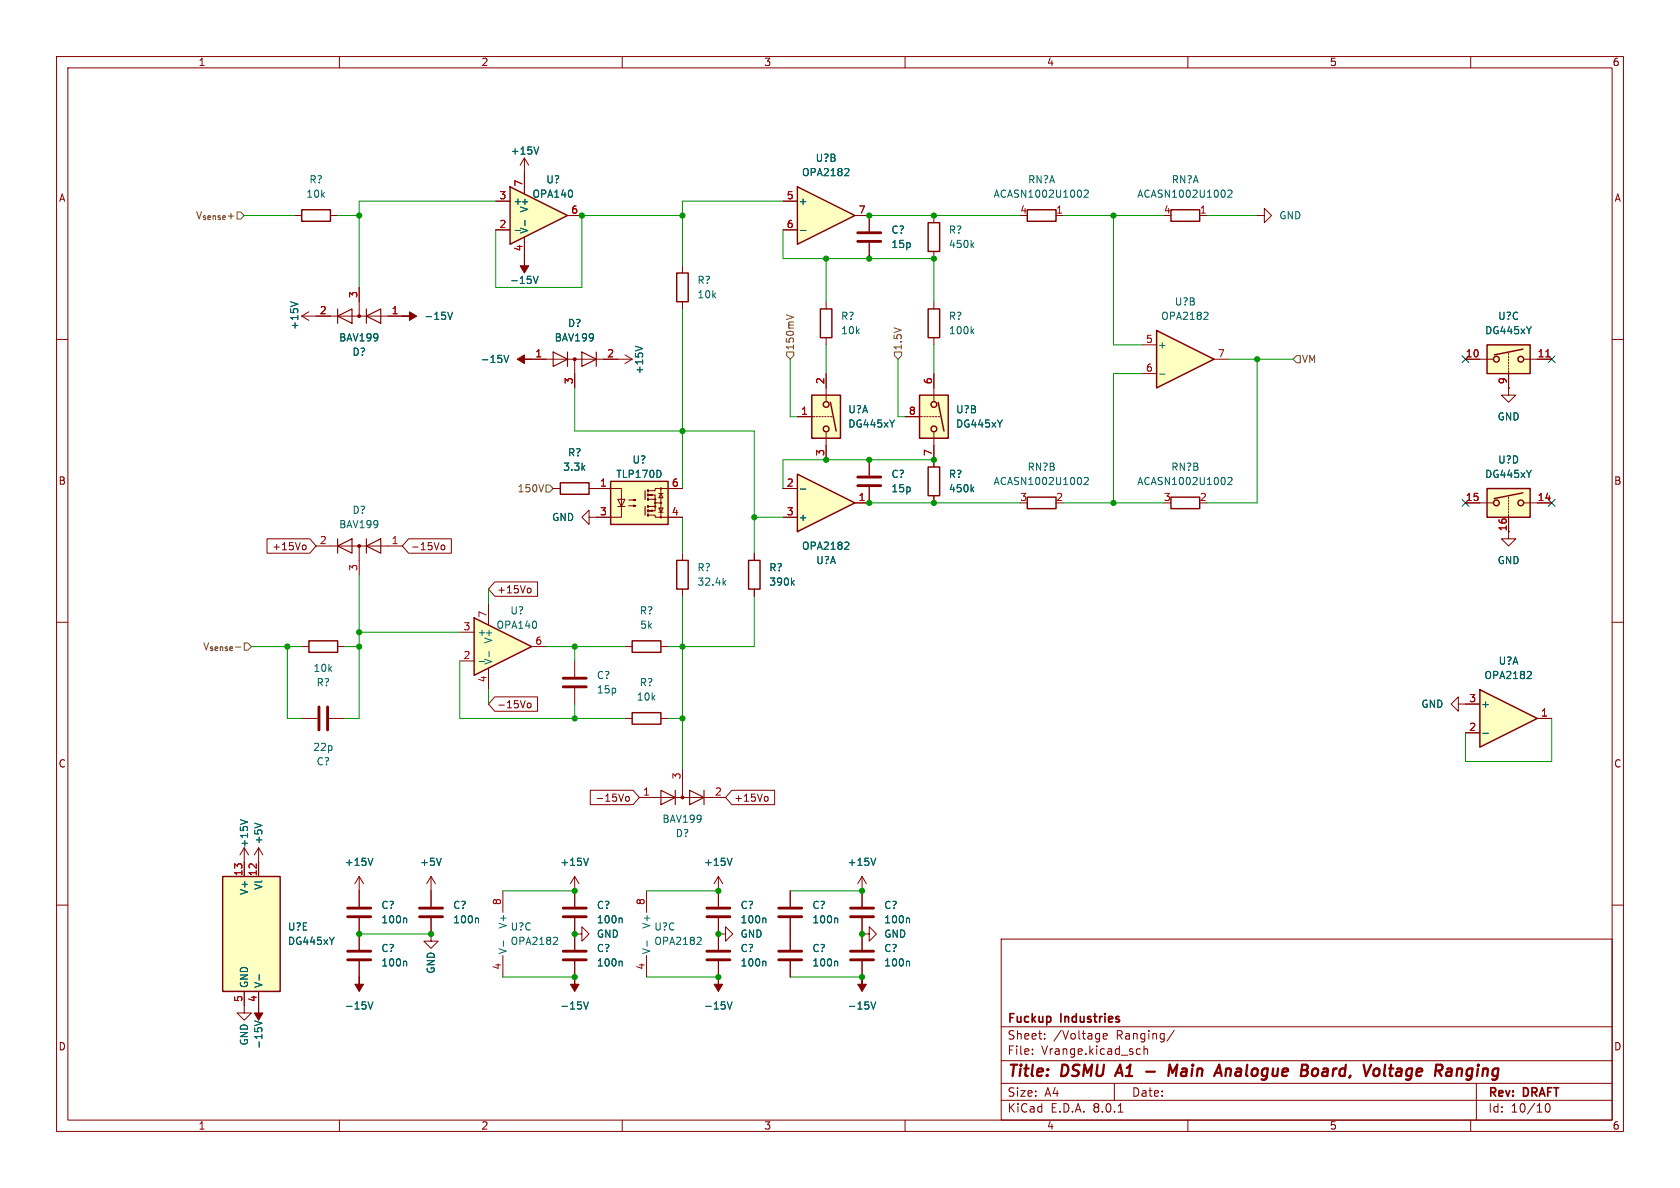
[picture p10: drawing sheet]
<svg xmlns="http://www.w3.org/2000/svg" width="297mm" height="210mm" viewBox="0 0 297 210" stroke-linecap="round" stroke-linejoin="round" font-family="sans-serif">
<g fill="none" stroke="#840000" stroke-width=".18">
<path d="M10 10h277v190h-277zM12 12h273v186h-273zM60 10v2M110 10v2M160 10v2M210 10v2M260 10v2M10 60h2M285 60h2M10 110h2M285 110h2M10 160h2"/>
<path d="M285 160h2M177 166h108v32h-108zM60 198v2M110 198v2M160 198v2M177 194.5h108M177 191.5h108M177 187.5h108M177 181.5h108M182.5 186.3v.1M182.5 185.5v.1M184.7 183.6v.1"/>
<path d="M184.7 182.8v.1M195 183.2l.7-.1v-.3l-.5-.1-.2 .2 .1 .7h.6M197 191.5v3M197.7 196.6h.8M201.2 185.4l.4 .1M201.6 186.3l-.4 .1M202.2 185.5l.3-.1 .3 .1 .1 .9M202.2 184.9v1.5M207.6 182.1l-1.3 2M210 198v2M260 198v2M261 191.5v6.5"/>
<path d="M273.4 195.2l.1-.1a.81 .81 0 0 1 .6 .6 .81 .81 0 0 1-.3 .8l-.1 .1a.81 .81 0 0 1-.6-.6 .81 .81 0 0 1 .3-.8z"/>
</g>
<path d="M198 188.2l-.9 2M202.6 189.4h1.6M206.5 190.2l.3-2 .5 1.4 .8-1.4-.2 2M216.8 188.9l-.2 1.3M217.4 188.9l-.6 .2M232.1 189.1a.52 .52 0 0 1 .5-.2 .52 .52 0 0 1 .4 .4v.5a.55 .55 0 0 1-.6 .4 .55 .55 0 0 1-.5-.4zM243.7 189l.2 .3-.2 .7M244.9 188.2l-.2 1.7 .2 .3M257.6 189.1a.49 .49 0 0 1 .9 .1l-.2 1M257.7 188.9l-.2 1.3" fill="none" stroke="#840000" stroke-width=".4"/>
<path d="M90.2 33l10.1 5.1-10.1 5.1z" fill="#ffffc2"/>
<path d="M53.3 37.1h5.1v2h-5.1zM90.2 33l10.1 5.1-10.1 5.1z" fill="none" stroke="#840000" stroke-width=".25"/>
<g fill="none" stroke="#840000" stroke-width=".18">
<path d="M52.1 38.1h1.2M58.4 38.1h1.3M87.6 35.6h2.6M92.7 27.9v6.4M92.7 27.9l-.8 1.3M92.7 27.9l.8 1.3M100.3 38.1h2.6M53.3 55.9h17.8M53.3 55.9l1.3 .7M54.6 55.1l-1.3 .8M63.5 50.8v5.1M87.6 40.6h2.6"/>
<path d="M92.7 41.9v3.8M94 63.5h17.8M101.6 63.5v5.1M110.5 62.7l1.3 .8M111.8 63.5l-1.3 .8M55.9 96.5h15.2M63.5 96.5v5.1M104.1 91.4v-1.2l-1.2 1.2 1.2 1.3v-1.3h1.3M120.6 135.9v5.1M101.6 154.9l-.8 1.3M101.6 154.9v5.4M101.6 154.9l.8 1.3"/>
<path d="M113 141h15.3M114.3 157.5v3.8M127 154.9l-.8 1.3M127 154.9v2.6M127 154.9l.8 1.3M101.6 162.3v2.8M114.3 168.9v3.8"/>
</g>
<g fill="none" stroke="#006464" stroke-width=".18">
<path d="M92.8 38.9v1M95.2 26l-.4 1.2M51.4 53.3l1.2 .5M79.2 55.2l.4 1.3 .4-1.3M91.1 40.7h.9M94.3 48.8l.4 1.3 .4-1.3M89.1 62.8l.4 1.3 .4-1.3M112.3 61.2l1.3 .4M104 151.7l-.4 1.3M129.4 151.7l-.4 1.3M109.8 162.3l.2 .2v.6M114.4 166.3v1"/>
<path d="M123.7 165.7l.3 .2-.1 .3-.7 .7h.8M154 177.1l.4 1.3 .4-1.3"/>
</g>
<path d="M99.6 162.1h4M99.6 160.5h4" fill="none" stroke="#840000" stroke-width=".51"/>
<g fill="none" stroke="#840000" stroke-width=".2">
<path d="M59.7 54.6v2.6M59.7 55.9l2.5-1.3v2.6zM64.8 54.6v2.6M64.8 55.9l2.5-1.3v2.6zM97.8 62.2l2.5 1.3-2.5 1.3zM100.3 62.2v2.6M102.9 62.2l2.5 1.3-2.5 1.3zM105.4 62.2v2.6M59.7 95.3v2.5M59.7 96.5l2.5-1.2v2.5zM64.8 95.3v2.5M64.8 96.5l2.5-1.2v2.5z"/>
<path d="M116.8 139.7l2.6 1.3-2.6 1.2zM119.4 139.7v2.5M121.9 139.7l2.6 1.3-2.6 1.2zM124.5 139.7v2.5"/>
</g>
<g fill="#840000" stroke="#840000" stroke-width=".18">
<path d="M91.4 63.5l1.3-.8v.8h1.3h-1.3v.8z"/>
<path d="M71.1 55.9h1.3v-.8l1.3 .8-1.3 .7v-.7z"/>
<path d="M152.4 172.7v1.3h.8l-.8 1.3-.8-1.3h.8z"/>
<path d="M92.7 45.7v1.3h.8l-.8 1.3-.8-1.3h.8z"/>
<circle cx="120.6" cy="141" r=".25"/>
<circle cx="101.6" cy="63.5" r=".25"/>
<circle cx="63.5" cy="55.9" r=".25"/>
<circle cx="63.5" cy="96.5" r=".25"/>
</g>
<path d="M107.9 85.1h10.2v7.6h-10.2z" fill="#ffffc2"/>
<path d="M99.1 85.3h5v2.1h-5zM107.9 85.1h10.2v7.6h-10.2zM164.1 82.6h2v5h-2z" fill="none" stroke="#840000" stroke-width=".25"/>
<g fill="none" stroke="#840000" stroke-width=".18">
<path d="M97.8 86.4h1.3M104.1 86.4h5.8v5h-4.5M109.2 88.3h1.3l-.6 1.2zM109.2 89.5h1.3M111.1 89.4h1.3l-.4 .1v-.2l.4 .1M111.1 88.4h1.3l-.4 .1v-.2l.4 .1M114.7 87.5h1.1v.8M114.7 91.1h1.1v.3h4.8M114.7 88.3h1.1v1.2h-1.1M114.8 90.3l.5-.1v.2zM114.8 87.5l.5-.1v.2zM115.8 89.5v.8h-1.1"/>
<path d="M115.8 88.9h1M116.5 89.8h.7l-.4 .8zM116.5 90.6h.7M116.5 87.2h.7M116.8 87.2l.4 .8h-.7zM116.8 86.4v5M120.6 86.4h-4.8v.3h-1.1M153.7 81.3v2.8M153.7 86.1v2.8M165.1 81.3v1.3M165.1 87.6v1.3"/>
<circle cx="115.8" cy="88.9" r=".13"/>
<circle cx="115.8" cy="88.3" r=".13"/>
<circle cx="115.8" cy="89.5" r=".13"/>
<circle cx="116.8" cy="86.4" r=".13"/>
<circle cx="116.8" cy="88.9" r=".13"/>
<circle cx="116.8" cy="91.4" r=".13"/>
</g>
<path d="M114 86.7v1.6M114 89.5v1.6" fill="none" stroke="#840000" stroke-width=".2"/>
<path d="M114.6 90.9v.3M114.6 90.2v.2M114.6 88.1v.3M114.6 87.4v.2M114.6 86.6v.3M114.6 89.4v.3" fill="none" stroke="#840000" stroke-width=".36"/>
<path d="M116.8 83.4v.7M171.8 86.5l.4 .4M172.2 86.1l-.5 .5" fill="none" stroke="#006464" stroke-width=".18"/>
<path d="M151.6 85.9h4.1M151.6 84.3h4.1" fill="none" stroke="#840000" stroke-width=".51"/>
<path d="M162.6 69.9h5v7.6h-5z" fill="#ffffc2"/>
<g fill="none" stroke="#840000" stroke-width=".25">
<path d="M164.1 54.6h2v5.1h-2zM162.6 69.9h5v7.6h-5zM165.9 71.1l1 5.1M119.6 99.1h2.1v5h-2.1zM132.3 99.1h2.1v5h-2.1z"/>
<circle cx="165.1" cy="71.5" r=".51"/>
<circle cx="165.1" cy="75.8" r=".51"/>
</g>
<g fill="none" stroke="#840000" stroke-width=".18">
<path d="M165.1 53.3v1.3M165.1 59.7v1.3M160 73.7h3.1M163.3 73.7h.3M163.8 73.7h.3M164.3 73.7h.3M164.8 73.7h.3M165.1 66v4.9M165.1 76.5v4.8M165.4 73.7h.2M165.9 73.7h.2M120.6 97.8v1.3"/>
<path d="M133.3 97.8v1.3M120.6 104.1v1.3M133.3 104.1v1.3"/>
</g>
<path d="M171.8 58.5l.4 .5M172.2 58.2l-.5 .4M177.2 74.2l-.4 .7M128 103l.3 .4M128.3 102.6l-.5 .5M140.1 103l.3 .4M140.4 102.6l-.5 .5" fill="none" stroke="#006464" stroke-width=".18"/>
<path d="M141 83.8l10.1 5.1-10.1 5.1z" fill="#ffffc2"/>
<path d="M141 83.8l10.1 5.1-10.1 5.1z" fill="none" stroke="#840000" stroke-width=".25"/>
<path d="M138.4 86.4h2.6M138.4 91.4h2.6M151.1 88.9h2.6" fill="none" stroke="#840000" stroke-width=".18"/>
<path d="M141.5 86.5h1M149.8 95.8l.3 .3-.1 .3-.7 .7h.8" fill="none" stroke="#006464" stroke-width=".18"/>
<path d="M143.5 69.9h5.1v7.6h-5.1z" fill="#ffffc2"/>
<g fill="none" stroke="#840000" stroke-width=".25">
<path d="M143.5 69.9h5.1v7.6h-5.1zM146.8 71.1l1 5.1"/>
<circle cx="146.1" cy="71.5" r=".51"/>
<circle cx="146.1" cy="75.8" r=".51"/>
</g>
<path d="M141 73.7h3M144.3 73.7h.2M144.8 73.7h.2M145.3 73.7h.2M145.8 73.7h.2M146 66v4.9M146 76.5v4.8M146.3 73.7h.3M146.8 73.7h.3M127 165.1v2.8M127 169.9v2.8" fill="none" stroke="#840000" stroke-width=".18"/>
<path d="M158.1 74.2l-.4 .7M135.2 169.9l.2 .2v.7" fill="none" stroke="#006464" stroke-width=".18"/>
<path d="M125 169.7h4M125 168.1h4" fill="none" stroke="#840000" stroke-width=".51"/>
<path d="M261.6 121.9l10.2 5.1-10.2 5.1z" fill="#ffffc2"/>
<path d="M261.6 121.9l10.2 5.1-10.2 5.1z" fill="none" stroke="#840000" stroke-width=".25"/>
<path d="M266.7 94v1.3h1.3l-1.3 1.2-1.3-1.2h1.3M257.8 124.5v-1.3l-1.3 1.3 1.3 1.2v-1.2h3.8M259.1 129.5h2.5M271.8 127h2.5" fill="none" stroke="#840000" stroke-width=".18"/>
<path d="M270.5 118.7l.2 .2v.3l-.8 .8h.8M262.1 129.6h1" fill="none" stroke="#006464" stroke-width=".18"/>
<path d="M262.9 61h7.6v5h-7.6z" fill="#ffffc2"/>
<g fill="none" stroke="#840000" stroke-width=".25">
<path d="M262.9 61h7.6v5h-7.6zM269.2 61.7l-5 1"/>
<circle cx="264.5" cy="63.5" r=".51"/>
<circle cx="268.9" cy="63.5" r=".51"/>
</g>
<path d="M259.1 63.5h4.8M266.7 68.6v1.3h1.3l-1.3 1.2-1.3-1.2h1.3M266.7 68.6h.1M266.7 62.5v.2M266.7 63v.2M266.7 63.5v.3M266.7 64v.3M266.7 64.5v.3M266.7 65v.3M266.7 65.5v3.1M269.5 63.5h4.8" fill="none" stroke="#840000" stroke-width=".18"/>
<path d="M273.3 63.1h.7" fill="none" stroke="#a90000" stroke-width=".18"/>
<path d="M270.7 57.7l-.4 .7" fill="none" stroke="#006464" stroke-width=".18"/>
<path d="M262.9 86.4h7.6v5h-7.6z" fill="#ffffc2"/>
<g fill="none" stroke="#840000" stroke-width=".25">
<path d="M207 87.9h5.1v2h-5.1zM262.9 86.4h7.6v5h-7.6zM269.2 87.1l-5 1M111.8 113.3h5v2h-5zM111.8 126h5v2h-5z"/>
<circle cx="264.5" cy="88.9" r=".51"/>
<circle cx="268.9" cy="88.9" r=".51"/>
</g>
<g fill="none" stroke="#840000" stroke-width=".18">
<path d="M222.2 38.1h1.3v-1.3l1.3 1.3-1.3 1.3v-1.3M259.1 88.9h4.8M266.7 87.9v.2M266.7 88.4v.2M266.7 88.9v.3M266.7 89.4v.3M266.7 89.9v.3M266.7 90.4v.3M266.7 90.9v3.1M269.5 88.9h4.8M101.6 116.8v2.8M110.5 114.3h1.3"/>
<path d="M116.8 114.3h1.3M101.6 121.7v2.8M110.5 127h1.3M116.8 127h1.3"/>
</g>
<path d="M217.1 84.5l.5-.1 .2 .4-.8 .9h.8M270.7 83.1l-.4 .7" fill="none" stroke="#006464" stroke-width=".18"/>
<path d="M99.6 119.9h4M99.6 121.4h4" fill="none" stroke="#840000" stroke-width=".51"/>
<path d="M83.8 109.2l10.2 5.1-10.2 5.1z" fill="#ffffc2"/>
<path d="M145 54.6h2.1v5.1h-2.1zM181.6 87.9h5.1v2h-5.1zM83.8 109.2l10.2 5.1-10.2 5.1z" fill="none" stroke="#840000" stroke-width=".25"/>
<g fill="none" stroke="#840000" stroke-width=".18">
<path d="M146 53.3v1.3M146 59.7v1.3M81.3 116.8h2.5M81.3 111.8h2.5M86.4 106.7v3.8M86.4 118.1v3.8M94 114.3h2.5M76.2 154.9l-.8 1.3M76.2 154.9v2.6M76.2 154.9l.8 1.3M88.9 157.5v3.8M127 157.5v2.8"/>
<path d="M139.7 157.5v2.8M152.4 154.9l-.8 1.3M152.4 154.9v5.4M152.4 154.9l.8 1.3M88.9 168.9v3.8M101.6 169.9v2.8M102.9 165.1v1.3l1.2-1.3-1.2-1.3v1.3h-1.3v2.8M127 162.3v2.8h1.3v-1.3l1.2 1.3-1.2 1.3v-1.3M139.7 162.3v5.6M139.7 169.9v2.8M152.4 165.1h1.3v-1.3l1.2 1.3-1.2 1.3v-1.3M152.4 162.3v5.6"/>
<path d="M152.4 169.9v2.8"/>
</g>
<g fill="none" stroke="#006464" stroke-width=".18">
<path d="M191.7 84.5l.5-.1 .2 .4-.8 .9h.8M84.7 116.9h1M86.5 115.1v1M78 151.7l-.4 1.3M154.8 151.7l-.4 1.3M89 166.3v1M98.3 165.7l.3 .2-.1 .3-.7 .7h.8M103.2 177.1l.4 1.3 .4-1.3M109.8 169.9l.2 .2v.7M128.6 177.1l.4 1.3 .4-1.3M135.2 162.3l.2 .2v.6M147.9 162.3l.2 .2v.6"/>
<path d="M147.9 169.9l.2 .2v.7M160.6 162.3l.2 .2v.6M160.6 169.9l.2 .2v.7M45 180.5l1.3 .4-1.3 .4"/>
</g>
<g fill="#840000" stroke="#840000" stroke-width=".18">
<path d="M127 172.7v1.3h.8l-.8 1.3-.8-1.3h.8z"/>
<path d="M45.7 177.8v1.3h.8l-.8 1.2-.7-1.2h.7z"/>
<path d="M101.6 172.7v1.3h.8l-.8 1.3-.8-1.3h.8z"/>
</g>
<path d="M99.6 169.7h4M99.6 168.1h4M125 162.1h4M125 160.5h4M137.7 162.1h4M137.7 160.5h4M137.7 169.7h4M137.7 168.1h4M150.4 162.1h4M150.4 160.5h4M150.4 169.7h4M150.4 168.1h4" fill="none" stroke="#840000" stroke-width=".51"/>
<path d="M204.5 58.4l10.1 5.1-10.1 5.1z" fill="#ffffc2"/>
<path d="M164.1 39.4h2v5.1h-2zM181.6 37.1h5.1v2h-5.1zM207 37.1h5.1v2h-5.1zM204.5 58.4l10.1 5.1-10.1 5.1z" fill="none" stroke="#840000" stroke-width=".25"/>
<g fill="none" stroke="#840000" stroke-width=".18">
<path d="M153.7 38.1v2.8M165.1 38.1v1.3M186.7 38.1h1.3M212.1 38.1h1.3M153.7 42.9v2.8M165.1 44.5v1.2M201.9 61h2.6M201.9 66h2.6M214.6 63.5h2.6M63.5 154.9v5.4M63.5 154.9l-.8 1.3M63.5 154.9l.8 1.3"/>
<path d="M76.2 157.5v2.8M63.5 162.3v2.8M76.2 162.3v2.8"/>
</g>
<path d="M191.7 33.7l.5-.1 .2 .4-.8 .9h.8M217.1 33.7l.5-.1 .2 .4-.8 .9h.8M171.8 43.3l.4 .5M172.2 42.9l-.5 .5M213.3 55.2l.3 .2-.1 .3-.7 .8h.8M205 66.1h1M65.9 151.7l-.4 1.3M71.7 162.3l.2 .2v.6M84.4 162.3l.2 .2v.6" fill="none" stroke="#006464" stroke-width=".18"/>
<path d="M151.6 42.7h4.1M151.6 41.1h4.1M61.5 162.1h4M61.5 160.5h4M74.2 162.1h4M74.2 160.5h4" fill="none" stroke="#840000" stroke-width=".51"/>
<path d="M141 33l10.1 5.1-10.1 5.1z" fill="#ffffc2"/>
<path d="M141 33l10.1 5.1-10.1 5.1zM54.6 113.3h5.1v2h-5.1z" fill="none" stroke="#840000" stroke-width=".25"/>
<path d="M138.4 35.6h2.6M151.1 38.1h2.6M138.4 40.6h2.6M53.3 114.3h1.3M59.7 114.3h1.3M53.3 127h2.8M58.2 127h2.8M63.5 165.1v2.8M63.5 169.9v2.8M76.2 165.1v1.3h1.3l-1.3 1.2-1.3-1.2h1.3" fill="none" stroke="#840000" stroke-width=".18"/>
<path d="M149.8 29.8l.3 .2-.1 .3-.7 .8h.8M141.5 40.7h1M65.1 177.1l.4 1.3 .4-1.3M71.7 169.9l.2 .2v.7" fill="none" stroke="#006464" stroke-width=".18"/>
<path d="M63.5 172.7v1.3h.8l-.8 1.3-.8-1.3h.8z" fill="#840000" stroke="#840000" stroke-width=".18"/>
<path d="M56.4 125v4M57.9 125v4M61.5 169.7h4M61.5 168.1h4" fill="none" stroke="#840000" stroke-width=".51"/>
<path d="M39.4 154.9h10.1v20.4h-10.1z" fill="#ffffc2"/>
<path d="M119.6 48.3h2.1v5h-2.1zM39.4 154.9h10.1v20.4h-10.1z" fill="none" stroke="#840000" stroke-width=".25"/>
<g fill="none" stroke="#840000" stroke-width=".18">
<path d="M87.6 35.6h2.6M92.7 30.5v3.8M100.3 38.1h2.6M138.4 35.6h2.6M151.1 38.1h2.6v2.8M55.9 55.9h2.5M63.5 50.8v2.5M68.6 55.9h2.5M87.6 40.6h2.6M92.7 41.9v3.8M120.6 47v1.3M120.6 53.3v1.3"/>
<path d="M138.4 40.6h2.6M153.7 42.9v2.8M94 63.5h2.5M101.6 66v2.6M106.7 63.5h2.5M141 73.7h2.5M146 66v2.6M146 78.7v2.6M160 73.7h2.6M165.1 66v2.6M165.1 78.7v3.9M259.1 63.5h2.5"/>
<path d="M266.7 68.6h.1M266.7 66v2.6M271.8 63.5h2.5M47.2 95.2h7.6l1.1 1.3-1.1 1.3h-7.6zM53.7 96.3l.3 .1 .1 .2-.1 .5-.3 .1M72.2 95.2h7.6v2.6h-7.6l-1.1-1.3zM78 96.5l.2-.2 .4 .2v.4l-.1 .2-.3 .1-.2-.1zM97.8 86.4h1.3M104.1 86.4h3.8M105.4 91.4h2.5M118.1 86.4h2.5M118.1 91.4h2.5"/>
<path d="M133.3 97.8v1.3M138.4 86.4h2.6M138.4 91.4h2.6M153.7 81.3v2.8M153.7 86.1v2.8h-2.6M165.1 87.6v1.3M259.1 88.9h2.5M266.7 91.4v2.6M271.8 88.9h2.5M87.5 102.9h7.5v2.5h-7.5l-1.1-1.3zM93.5 104h.3l.1 .2-.1 .5-.3 .1M133.3 104.1v1.3"/>
<path d="M87.5 123.2h7.5v2.5h-7.5l-1.1-1.2zM93.3 124.4l.2-.1 .3 .1 .1 .5-.1 .2h-.3l-.2-.1zM104.4 139.7h7.5l1.1 1.3-1.1 1.2h-7.5zM129.4 139.7h7.5v2.5h-7.5l-1.1-1.2zM259.1 129.5h2.5M259.1 124.5h2.5M271.8 127h2.5M43.2 149.9v5M43.2 149.9l-.8 1.2M43.2 149.9l.7 1.2M45.7 149.9v5M45.7 149.9l-.7 1.2"/>
<path d="M45.7 149.9l.8 1.2M63.5 157.5v2.8M76.2 157.5v2.8M101.6 157.5v2.8M110.7 140.9l.1-.1 .4 .1 .1 .5-.2 .2h-.3l-.1-.1zM127 157.5v2.8M135.4 140.8l.3 .1 .1 .1-.1 .5-.3 .1M139.7 157.5v2.8M152.4 157.5v2.8M43.2 175.3v3.8h1.2l-1.2 1.2-1.3-1.2h1.3M45.7 175.3v2.5M63.5 162.3v5.6"/>
<path d="M63.5 169.9v2.8M76.2 162.3v2.8M101.6 162.3v5.6M101.6 169.9v2.8M127 162.3v5.6M127 169.9v2.8M139.7 162.3v5.6M139.7 169.9v2.8M152.4 162.3v5.6M152.4 169.9v2.8"/>
</g>
<g fill="none" stroke="#006464" stroke-width=".18">
<path d="M92.8 38.9v1M95.2 26l-.4 1.2M149.8 29.8l.3 .2-.1 .3-.7 .8h.8M51.4 53.3l1.2 .5M79.2 55.2l.4 1.3 .4-1.3M91.1 40.7h.9M94.3 48.8l.4 1.3 .4-1.3M141.5 40.7h1M270.7 57.7l-.4 .7M89.1 62.8l.4 1.3 .4-1.3M112.3 61.2l1.3 .4M158.1 74.2l-.4 .7"/>
<path d="M177.2 74.2l-.4 .7M116.8 83.4v.7M141.5 86.5h1M149.8 95.8l.3 .3-.1 .3-.7 .7h.8M171.8 86.5l.4 .4M172.2 86.1l-.5 .5M270.7 83.1l-.4 .7M140.1 103l.3 .4M140.4 102.6l-.5 .5M270.5 118.7l.2 .2v.3l-.8 .8h.8M262.1 129.6h1M42.5 144.9l1.3 .4"/>
<path d="M45 145.5l1.3 .4M65.9 151.7l-.4 1.3M78 151.7l-.4 1.3M104 151.7l-.4 1.3M129.4 151.7l-.4 1.3M154.8 151.7l-.4 1.3M45.8 172.3v1M59.1 165.7l-.4 .6M65.1 177.1l.4 1.3 .4-1.3M71.7 169.9l.2 .2v.7M71.7 162.3l.2 .2v.6M84.4 162.3l.2 .2v.6"/>
<path d="M103.2 177.1l.4 1.3 .4-1.3M109.8 162.3l.2 .2v.6M109.8 169.9l.2 .2v.7M128.6 177.1l.4 1.3 .4-1.3M135.2 162.3l.2 .2v.6M135.2 169.9l.2 .2v.7M147.9 169.9l.2 .2v.7M147.9 162.3l.2 .2v.6M154 177.1l.4 1.3 .4-1.3M160.6 169.9l.2 .2v.7M160.6 162.3l.2 .2v.6M45 180.5l1.3 .4-1.3 .4"/>
</g>
<path d="M139 55.6l1.3 .5M139.1 62.2h1.2v.7l-.6 .6-.6-.6zM158.1 62.2h1.3v.7l-.7 .6-.6-.6zM229.2 62.9h.7v1.2h-.7l-.6-.6zM96.5 85.7h.7l.6 .7-.6 .6h-.7z" fill="none" stroke="#725600" stroke-width=".18"/>
<g fill="none" stroke="#009600" stroke-width=".18">
<path d="M43.2 38.1h8.9M59.7 38.1h3.8M87.6 35.6h-24.1v15.2M120.6 38.1h-17.7v12.7h-15.3v-10.2M138.4 35.6h-17.8v11.4M153.7 38.1h26.6M188 38.1h17.7M196.8 38.1v22.9h5.1M213.4 38.1h8.8M120.6 54.6v31.8M138.4 40.6v5.1h26.7v7.6M146 45.7v7.6"/>
<path d="M101.6 68.6v7.6h31.7v21.6M139.7 63.5v10.2h1.3M146 61v5M158.7 63.5v10.2h1.3M165.1 61v5M201.9 66h-5.1v22.9M217.2 63.5h11.4M222.2 63.5v25.4h-8.8M120.6 91.4v6.4M133.3 91.4h5.1M153.7 88.9h26.6M165.1 81.3h-26.7v5.1"/>
<path d="M188 88.9h17.7M44.4 114.3h8.9M50.8 114.3v12.7h2.5M61 114.3h2.5M63.5 101.6v25.4h-2.5M63.5 111.8h17.8M81.3 116.8v10.2h29.2M86.4 104.1v2.6M96.5 114.3h14M101.6 114.3v2.5M120.6 105.4v30.5M133.3 105.4v8.9h-15.2"/>
<path d="M86.4 121.9v2.6M101.6 124.5v2.5M118.1 127h2.5M274.3 127v7.6h-15.2v-5.1M88.9 157.5h12.7M114.3 157.5h12.7M139.7 157.5h12.7M63.5 165.1h12.7M88.9 172.7h12.7M114.3 172.7h12.7M139.7 172.7h12.7"/>
</g>
<path d="M258.5 62.9l1.2 1.2M259.7 62.9l-1.2 1.2M273.7 62.9l1.2 1.2M274.9 62.9l-1.2 1.2M258.5 88.3l1.2 1.2M259.7 88.3l-1.2 1.2M273.7 88.3l1.2 1.2M274.9 88.3l-1.2 1.2" fill="none" stroke="#000084" stroke-width=".18"/>
<path d="M273.3 63.1h.7" fill="none" stroke="#a90000" stroke-width=".18"/>
<g fill="#009600" stroke="#009600" stroke-width=".18">
<circle cx="63.5" cy="111.8" r=".46"/>
<circle cx="63.5" cy="114.3" r=".46"/>
<circle cx="63.5" cy="165.1" r=".46"/>
<circle cx="50.8" cy="114.3" r=".46"/>
<circle cx="76.2" cy="165.1" r=".46"/>
<circle cx="165.1" cy="38.1" r=".46"/>
<circle cx="196.8" cy="38.1" r=".46"/>
<circle cx="153.7" cy="45.7" r=".46"/>
<circle cx="153.7" cy="38.1" r=".46"/>
<circle cx="146" cy="45.7" r=".46"/>
<circle cx="165.1" cy="45.7" r=".46"/>
<circle cx="153.7" cy="81.3" r=".46"/>
<circle cx="146" cy="81.3" r=".46"/>
<circle cx="120.6" cy="76.2" r=".46"/>
<circle cx="133.3" cy="91.4" r=".46"/>
<circle cx="153.7" cy="88.9" r=".46"/>
<circle cx="165.1" cy="81.3" r=".46"/>
<circle cx="165.1" cy="88.9" r=".46"/>
<circle cx="102.9" cy="38.1" r=".46"/>
<circle cx="120.6" cy="38.1" r=".46"/>
<circle cx="63.5" cy="38.1" r=".46"/>
<circle cx="127" cy="157.5" r=".46"/>
<circle cx="127" cy="165.1" r=".46"/>
<circle cx="101.6" cy="165.1" r=".46"/>
<circle cx="101.6" cy="157.5" r=".46"/>
<circle cx="152.4" cy="172.7" r=".46"/>
<circle cx="152.4" cy="165.1" r=".46"/>
<circle cx="152.4" cy="157.5" r=".46"/>
<circle cx="101.6" cy="172.7" r=".46"/>
<circle cx="127" cy="172.7" r=".46"/>
<circle cx="120.6" cy="127" r=".46"/>
<circle cx="101.6" cy="127" r=".46"/>
<circle cx="101.6" cy="114.3" r=".46"/>
<circle cx="120.6" cy="114.3" r=".46"/>
<circle cx="222.2" cy="63.5" r=".46"/>
<circle cx="196.8" cy="88.9" r=".46"/>
</g>
<g font-size="2.8" fill="#840000">
<text x="178" y="190.9">Title:</text>
<text x="187.7" y="190.9">DSMU</text>
<text x="198.3" y="190.9">A1</text>
<text x="209" y="190.9">Main</text>
<text x="218.2" y="190.9">Analogue</text>
<text x="234" y="190.9">Board,</text>
<text x="246" y="190.9">Voltage</text>
<text x="259.4" y="190.9">Ranging</text>
</g>
<g font-size="2.1" fill="#840000">
<text x="178" y="184">Sheet:</text>
<text x="178" y="181.2">Fuckup</text>
<text x="186.2" y="184">/Voltage</text>
<text x="187.6" y="181.2">Industries</text>
<text x="197.4" y="184">Ranging/</text>
<text x="178" y="186.7">File:</text>
<text x="184.1" y="186.7">Vrange.kicad_sch</text>
<text x="178" y="196.9">KiCad</text>
<text x="178" y="194.1">Size:</text>
<text x="184.7" y="194.1">A4</text>
<text x="185.7" y="196.9">E.D.A.</text>
<text x="193.3" y="196.9">8.0.1</text>
<text x="200" y="194.1">Date:</text>
<text x="263" y="194.3">Rev:</text>
<text x="263" y="196.9">Id:</text>
<text x="267.1" y="196.9">10/10</text>
<text x="269.4" y="194.3">DRAFT</text>
</g>
<g font-size="1.8" fill="#840000">
<text x="35" y="11.9">1</text>
<text x="85" y="11.9">2</text>
<text x="135" y="11.9">3</text>
<text x="185" y="11.9">4</text>
<text x="235" y="11.9">5</text>
<text x="285" y="11.9">6</text>
<text x="10.3" y="35.9">A</text>
<text x="285.3" y="35.9">A</text>
<text x="10.3" y="85.9">B</text>
<text x="285.3" y="85.9">B</text>
<text x="266.4" y="94" transform="rotate(-90 266.4 94)">16</text>
<text x="48" y="97.5">+15Vo</text>
<text x="72.5" y="97.5">-15Vo</text>
<text x="87.8" y="105.1">+15Vo</text>
<text x="87.8" y="125.4">-15Vo</text>
<text x="10.3" y="135.9">C</text>
<text x="285.3" y="135.9">C</text>
<text x="105.2" y="141.9">-15Vo</text>
<text x="129.7" y="141.9">+15Vo</text>
<text x="10.3" y="185.9">D</text>
<text x="285.3" y="185.9">D</text>
<text x="35" y="199.9">1</text>
<text x="85" y="199.9">2</text>
<text x="135" y="199.9">3</text>
<text x="185" y="199.9">4</text>
<text x="235" y="199.9">5</text>
<text x="285" y="199.9">6</text>
</g>
<g font-size="1.8" fill="#006464">
<text x="90.2" y="27.5">+15V</text>
<text x="144.1" y="28.8">U?B</text>
<text x="54.1" y="35.2">10k</text>
<text x="54.6" y="32.6">R?</text>
<text x="94" y="35.2">OPA140</text>
<text x="96.5" y="32.6">U?</text>
<text x="141.7" y="31.3">OPA2182</text>
<text x="175.6" y="35.2">ACASN1002U1002</text>
<text x="181.7" y="32.6">RN?A</text>
<text x="201" y="35.2">ACASN1002U1002</text>
<text x="207.1" y="32.6">RN?A</text>
<text x="90.7" y="36.4">+</text>
<text x="93.6" y="41.4" transform="rotate(-90 93.6 41.4)">V-</text>
<text x="93.6" y="37.7" transform="rotate(-90 93.6 37.7)">V+</text>
<text x="141.1" y="36.4">+</text>
<text x="157.5" y="41.5">C?</text>
<text x="167.6" y="41.5">R?</text>
<text x="226.1" y="39">GND</text>
<text x="157.5" y="44">15p</text>
<text x="167.6" y="44">450k</text>
<text x="90.1" y="50.4">-15V</text>
<text x="123.2" y="52.9">10k</text>
<text x="123.2" y="50.4">R?</text>
<text x="52.9" y="58.4" transform="rotate(-90 52.9 58.4)">+15V</text>
<text x="74.9" y="56.7">-15V</text>
<text x="100.3" y="58">D?</text>
<text x="148.6" y="59.3">10k</text>
<text x="148.6" y="56.7">R?</text>
<text x="167.6" y="56.7">R?</text>
<text x="167.6" y="59.3">100k</text>
<text x="205.2" y="56.7">OPA2182</text>
<text x="207.6" y="54.2">U?B</text>
<text x="262.5" y="59.3">DG445xY</text>
<text x="264.8" y="56.7">U?C</text>
<text x="59.9" y="60.6">BAV199</text>
<text x="62.2" y="63.1">D?</text>
<text x="84.9" y="64.4">-15V</text>
<text x="98" y="60.6">BAV199</text>
<text x="204.6" y="61.8">+</text>
<text x="113.9" y="66.3" transform="rotate(-90 113.9 66.3)">+15V</text>
<text x="149.9" y="73.3">U?A</text>
<text x="149.9" y="75.8">DG445xY</text>
<text x="168.9" y="73.3">U?B</text>
<text x="168.9" y="75.8">DG445xY</text>
<text x="264.7" y="74.5">GND</text>
<text x="99.5" y="83.4">3.3k</text>
<text x="100.3" y="80.9">R?</text>
<text x="111.7" y="82.1">U?</text>
<text x="181.6" y="83.4">RN?B</text>
<text x="207" y="83.4">RN?B</text>
<text x="264.8" y="82.1">U?D</text>
<text x="108.8" y="84.7">TLP170D</text>
<text x="157.5" y="84.7">C?</text>
<text x="157.5" y="87.2">15p</text>
<text x="167.6" y="84.7">R?</text>
<text x="167.6" y="87.2">450k</text>
<text x="175.6" y="86">ACASN1002U1002</text>
<text x="201" y="86">ACASN1002U1002</text>
<text x="262.5" y="84.7">DG445xY</text>
<text x="59.9" y="93.6">BAV199</text>
<text x="62.2" y="91">D?</text>
<text x="97.5" y="92.3">GND</text>
<text x="141.1" y="92.3">+</text>
<text x="123.2" y="101.2">R?</text>
<text x="135.9" y="101.2">R?</text>
<text x="141.7" y="97.4">OPA2182</text>
<text x="144.2" y="99.9">U?A</text>
<text x="264.7" y="99.9">GND</text>
<text x="123.2" y="103.7">32.4k</text>
<text x="135.9" y="103.7">390k</text>
<text x="84.3" y="112.6">+</text>
<text x="87.2" y="113.9" transform="rotate(-90 87.2 113.9)">V+</text>
<text x="87.7" y="111.4">OPA140</text>
<text x="90.1" y="108.8">U?</text>
<text x="113" y="108.8">R?</text>
<text x="113.1" y="111.4">5k</text>
<text x="55.3" y="119">10k</text>
<text x="87.2" y="117.6" transform="rotate(-90 87.2 117.6)">V-</text>
<text x="264.8" y="117.7">U?A</text>
<text x="55.9" y="121.5">R?</text>
<text x="105.4" y="120.2">C?</text>
<text x="105.4" y="122.8">15p</text>
<text x="112.5" y="124.1">10k</text>
<text x="113" y="121.5">R?</text>
<text x="251.2" y="125.3">GND</text>
<text x="261.7" y="125.3">+</text>
<text x="262.3" y="120.2">OPA2182</text>
<text x="55.3" y="132.9">22p</text>
<text x="55.9" y="135.5">C?</text>
<text x="44" y="150" transform="rotate(-90 44 150)">+15V</text>
<text x="46.6" y="149.4" transform="rotate(-90 46.6 149.4)">+5V</text>
<text x="117" y="145.6">BAV199</text>
<text x="119.4" y="148.2">D?</text>
<text x="60.9" y="153.3">+15V</text>
<text x="74.2" y="153.3">+5V</text>
<text x="99" y="153.3">+15V</text>
<text x="124.4" y="153.3">+15V</text>
<text x="149.8" y="153.3">+15V</text>
<text x="44" y="158.3" transform="rotate(-90 44 158.3)">V+</text>
<text x="46.6" y="157.4" transform="rotate(-90 46.6 157.4)">Vl</text>
<text x="67.3" y="160.9">C?</text>
<text x="80" y="160.9">C?</text>
<text x="105.4" y="160.9">C?</text>
<text x="130.8" y="160.9">C?</text>
<text x="143.5" y="160.9">C?</text>
<text x="156.2" y="160.9">C?</text>
<text x="50.8" y="164.7">U?E</text>
<text x="50.8" y="167.2">DG445xY</text>
<text x="67.3" y="163.4">100n</text>
<text x="80" y="163.4">100n</text>
<text x="89.8" y="164.3" transform="rotate(-90 89.8 164.3)">V+</text>
<text x="90.2" y="164.7">U?C</text>
<text x="90.2" y="167.2">OPA2182</text>
<text x="105.4" y="163.4">100n</text>
<text x="105.4" y="166">GND</text>
<text x="115.2" y="164.3" transform="rotate(-90 115.2 164.3)">V+</text>
<text x="115.6" y="164.7">U?C</text>
<text x="115.6" y="167.2">OPA2182</text>
<text x="130.8" y="166">GND</text>
<text x="130.8" y="163.4">100n</text>
<text x="143.5" y="163.4">100n</text>
<text x="156.2" y="166">GND</text>
<text x="156.2" y="163.4">100n</text>
<text x="67.3" y="171">100n</text>
<text x="67.3" y="168.5">C?</text>
<text x="77.1" y="172.2" transform="rotate(-90 77.1 172.2)">GND</text>
<text x="89.8" y="168.8" transform="rotate(-90 89.8 168.8)">V-</text>
<text x="105.4" y="171">100n</text>
<text x="105.4" y="168.5">C?</text>
<text x="115.2" y="168.8" transform="rotate(-90 115.2 168.8)">V-</text>
<text x="130.8" y="171">100n</text>
<text x="130.8" y="168.5">C?</text>
<text x="143.5" y="171">100n</text>
<text x="143.5" y="168.5">C?</text>
<text x="156.2" y="171">100n</text>
<text x="156.2" y="168.5">C?</text>
<text x="44" y="174.8" transform="rotate(-90 44 174.8)">GND</text>
<text x="46.6" y="174.8" transform="rotate(-90 46.6 174.8)">V-</text>
<text x="60.9" y="178.7">-15V</text>
<text x="99" y="178.7">-15V</text>
<text x="124.4" y="178.7">-15V</text>
<text x="149.8" y="178.7">-15V</text>
<text x="44" y="184.9" transform="rotate(-90 44 184.9)">GND</text>
<text x="46.6" y="185.5" transform="rotate(-90 46.6 185.5)">-15V</text>
</g>
<g font-size="1.8" fill="#a90000">
<text x="88.2" y="35.3">3</text>
<text x="92.5" y="33.1" transform="rotate(-90 92.5 33.1)">7</text>
<text x="139" y="35.3">5</text>
<text x="88.2" y="40.4">2</text>
<text x="100.9" y="37.8">6</text>
<text x="139" y="40.4">6</text>
<text x="151.7" y="37.8">7</text>
<text x="180.3" y="37.8">4</text>
<text x="186.6" y="37.8">1</text>
<text x="205.7" y="37.8">4</text>
<text x="212" y="37.8">1</text>
<text x="92.5" y="44.5" transform="rotate(-90 92.5 44.5)">4</text>
<text x="63.2" y="52.8" transform="rotate(-90 63.2 52.8)">3</text>
<text x="56.4" y="55.6">2</text>
<text x="69.1" y="55.6">1</text>
<text x="94.5" y="63.2">1</text>
<text x="107.2" y="63.2">2</text>
<text x="202.5" y="60.7">5</text>
<text x="202.5" y="65.8">6</text>
<text x="215.2" y="63.2">7</text>
<text x="259" y="63.2">10</text>
<text x="271.7" y="63.2">11</text>
<text x="101.3" y="68" transform="rotate(-90 101.3 68)">3</text>
<text x="145.8" y="68" transform="rotate(-90 145.8 68)">2</text>
<text x="164.8" y="68" transform="rotate(-90 164.8 68)">6</text>
<text x="266.4" y="68" transform="rotate(-90 266.4 68)">9</text>
<text x="141.5" y="73.4">1</text>
<text x="160.6" y="73.4">8</text>
<text x="145.8" y="80.7" transform="rotate(-90 145.8 80.7)">3</text>
<text x="164.8" y="80.7" transform="rotate(-90 164.8 80.7)">7</text>
<text x="106" y="86.1">1</text>
<text x="118.7" y="86.1">6</text>
<text x="139" y="86.1">2</text>
<text x="151.7" y="88.6">1</text>
<text x="180.3" y="88.6">3</text>
<text x="186.6" y="88.6">2</text>
<text x="205.7" y="88.6">3</text>
<text x="212" y="88.6">2</text>
<text x="259" y="88.6">15</text>
<text x="271.7" y="88.6">14</text>
<text x="106" y="91.2">3</text>
<text x="118.7" y="91.2">4</text>
<text x="139" y="91.2">3</text>
<text x="56.4" y="96.3">2</text>
<text x="63.2" y="101" transform="rotate(-90 63.2 101)">3</text>
<text x="69.1" y="96.3">1</text>
<text x="81.8" y="111.5">3</text>
<text x="86.1" y="109.3" transform="rotate(-90 86.1 109.3)">7</text>
<text x="81.8" y="116.6">2</text>
<text x="94.5" y="114">6</text>
<text x="86.1" y="120.7" transform="rotate(-90 86.1 120.7)">4</text>
<text x="259.6" y="124.2">3</text>
<text x="259.6" y="129.3">2</text>
<text x="272.3" y="126.7">1</text>
<text x="120.4" y="137.9" transform="rotate(-90 120.4 137.9)">3</text>
<text x="113.6" y="140.7">1</text>
<text x="126.3" y="140.7">2</text>
<text x="42.9" y="155" transform="rotate(-90 42.9 155)">13</text>
<text x="45.5" y="155" transform="rotate(-90 45.5 155)">12</text>
<text x="88.6" y="160.1" transform="rotate(-90 88.6 160.1)">8</text>
<text x="114" y="160.1" transform="rotate(-90 114 160.1)">8</text>
<text x="88.6" y="171.5" transform="rotate(-90 88.6 171.5)">4</text>
<text x="114" y="171.5" transform="rotate(-90 114 171.5)">4</text>
<text x="42.9" y="177.2" transform="rotate(-90 42.9 177.2)">5</text>
<text x="45.5" y="177.2" transform="rotate(-90 45.5 177.2)">4</text>
</g>
<g font-size="1.8" fill="#725600">
<text x="34.5" y="39">V_{sense}+</text>
<text x="140.6" y="62" transform="rotate(-90 140.6 62)">150mV</text>
<text x="159.6" y="62" transform="rotate(-90 159.6 62)">1.5V</text>
<text x="230.1" y="64.4">VM</text>
<text x="91.4" y="87.2">150V</text>
<text x="35.8" y="115.2">V_{sense}-</text>
</g>
</svg>
